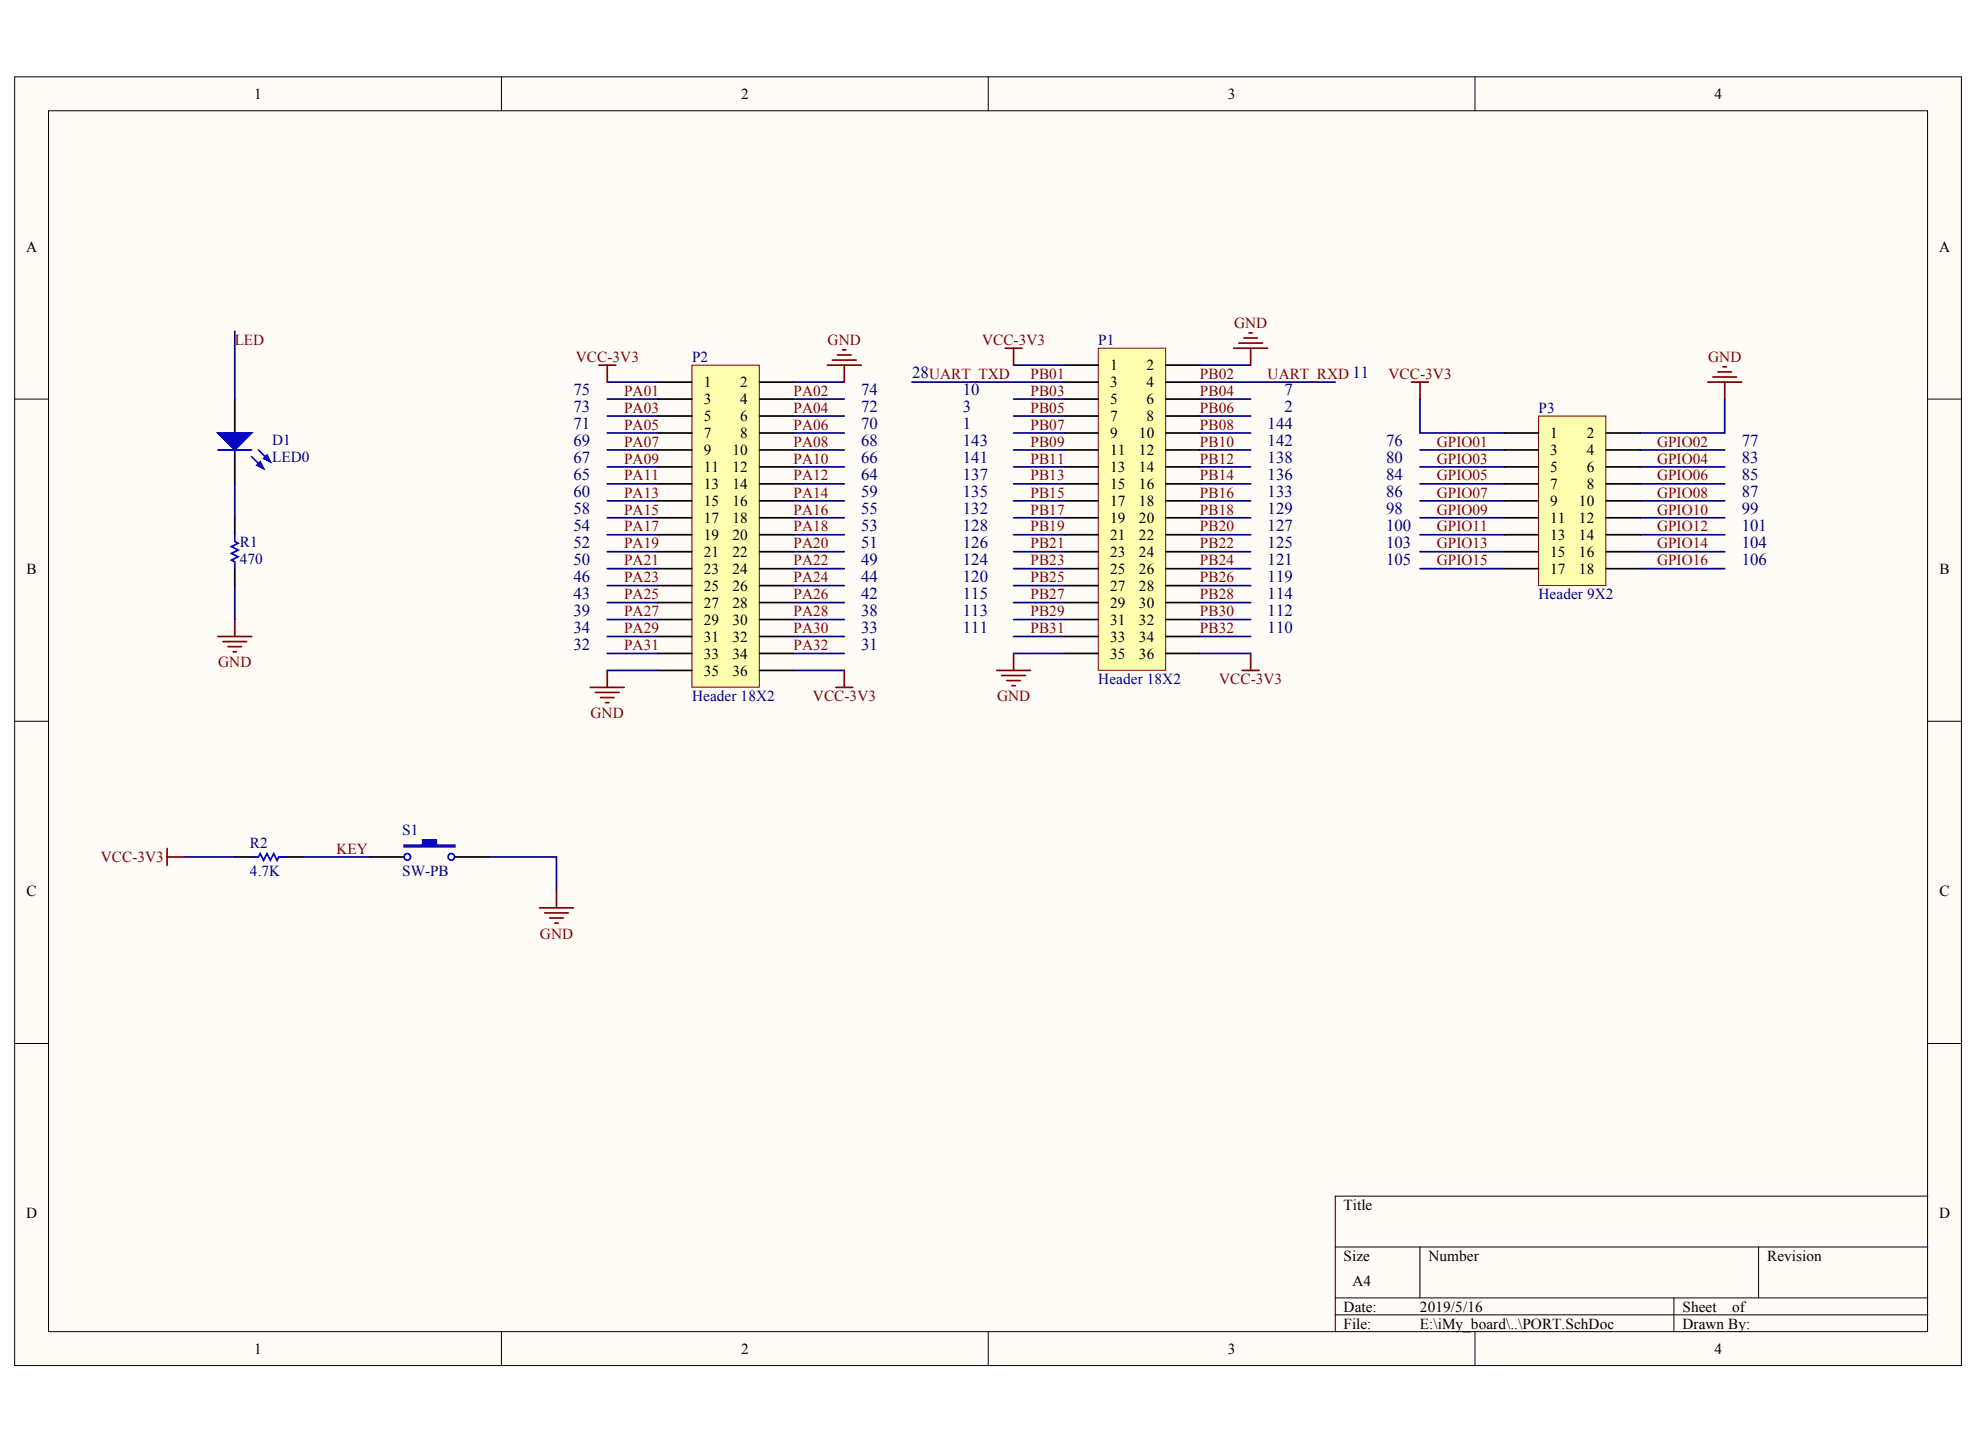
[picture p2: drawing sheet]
<svg xmlns="http://www.w3.org/2000/svg" width="280mm" height="204mm" viewBox="0 0 280 204" stroke-linecap="round" stroke-linejoin="round" font-family="sans-serif">
<g fill="#fffcf8" stroke="#000" stroke-width=".14">
<path d="M2.1 10.8h274.6v181.9h-274.6z"/>
<path d="M6.8 15.6h265.1v172.3h-265.1z"/>
</g>
<g fill="none" stroke="#000" stroke-width=".14">
<path d="M70.7 10.8v4.8M139.4 10.8v4.8M208.1 10.8v4.8M2.1 56.3h4.7M272 56.3h4.8M2.1 101.8h4.7M272 101.8h4.8M2.1 147.3h4.7M272 147.3h4.8M188.4 176h83.6M200.3 176v7.1M248.1 176v7.1"/>
<path d="M272 168.8h-83.6v19.1M70.7 187.9v4.8M139.4 187.9v4.8M188.4 183.1h83.6M188.4 185.5h83.6M208.1 187.9v4.8M236.2 183.1v4.8"/>
</g>
<path d="M33.1 56.3v4.8M33.1 63.5v4.8M33.1 73.1v2.4M33.1 80.2v2.4M33.1 120.9h2.4M40.3 120.9h2.4M52.2 120.9h4.8M64.2 120.9h4.7" fill="none" stroke="#000" stroke-width=".24"/>
<g fill="#00f" stroke="#00f" stroke-width=".24">
<path d="M30.7 61.1h4.8l-2.4 2.4z"/>
<path d="M36.7 65.2l.5 .9-1-.5z"/>
<path d="M37.7 64.2l.4 1-.9-.5z"/>
<path d="M57 119.3h2.6v-.8h1.9v.8h2.7v.2h-7.2z" fill-rule="evenodd"/>
</g>
<g fill="none" stroke="#00f" stroke-width=".24">
<path d="M30.7 63.5h4.8M33.1 75.5v.9l.5 .3-1 .4 1 .5-1 .5 1 .5-1 .4 .5 .3v.9M35.5 64.4l1.7 1.7M36.5 63.5l1.6 1.7M35.5 120.9h1l.2-.5 .5 1 .5-1 .4 1 .5-1 .5 1 .2-.5h1"/>
<circle cx="57.5" cy="120.9" r=".46"/>
<circle cx="63.7" cy="120.9" r=".46"/>
</g>
<g fill="none" stroke="#000080" stroke-width=".24">
<path d="M33.1 46.7v9.6M200.3 56.3v4.8h12M243.3 56.3v4.8h-11.9M33.1 68.3v4.8M200.3 63.5h12M200.3 65.9h12M200.3 68.3h12M200.3 70.7h12M200.3 73.1h12M200.3 75.5h12M200.3 77.9h12M231.4 63.5h11.9"/>
<path d="M231.4 65.9h11.9M231.4 68.3h11.9M231.4 70.7h11.9M231.4 73.1h11.9M231.4 75.5h11.9M231.4 77.9h11.9M33.1 82.6v4.8M200.3 80.2h12M231.4 80.2h11.9M26 120.9h7.1M42.7 120.9h9.5M68.9 120.9h9.6v4.8"/>
</g>
<g fill="none" stroke="#800000" stroke-width=".24">
<path d="M199.1 53.9h2.4M200.3 53.9v2.4M240.9 53.9h4.8M241.6 53.2h3.4M242.4 52.5h1.9M243.1 51.8h.5M243.3 53.9v2.4M30.7 89.8h4.8M31.4 90.5h3.4M32.2 91.3h1.9M32.9 92h.5M33.1 87.4v2.4"/>
<path d="M23.6 119.7v2.4M23.6 120.9h2.4M76.1 128.1h4.8M76.8 128.8h3.4M77.5 129.5h2M78.3 130.3h.4M78.5 125.7v2.4"/>
</g>
<path d="M154.9 49.1h9.5v45.5h-9.5z" fill="#ffffb0" stroke="#800000" stroke-width=".14"/>
<g fill="none" stroke="#000" stroke-width=".24">
<path d="M150.2 51.5h4.7M150.2 53.9h4.7M150.2 56.3h4.7M150.2 58.7h4.7M164.5 51.5h4.8M164.5 53.9h4.8M164.5 56.3h4.8M164.5 58.7h4.8M150.2 61.1h4.7M150.2 63.5h4.7M150.2 65.9h4.7M150.2 68.3h4.7"/>
<path d="M150.2 70.7h4.7M150.2 73.1h4.7M150.2 75.5h4.7M150.2 77.9h4.7M164.5 61.1h4.8M164.5 63.5h4.8M164.5 65.9h4.8M164.5 68.3h4.8M164.5 70.7h4.8M164.5 73.1h4.8M164.5 75.5h4.8M164.5 77.9h4.8"/>
<path d="M150.2 80.2h4.7M150.2 82.6h4.7M150.2 85h4.7M150.2 87.4h4.7M150.2 89.8h4.7M150.2 92.2h4.7M164.5 80.2h4.8M164.5 82.6h4.8M164.5 85h4.8M164.5 87.4h4.8M164.5 89.8h4.8M164.5 92.2h4.8"/>
</g>
<g fill="none" stroke="#000080" stroke-width=".24">
<path d="M128.7 53.9h21.5M143 51.5h7.2M143 56.3h7.2M143 58.7h7.2M169.3 51.5h7.1M169.3 56.3h7.1M169.3 58.7h7.1M169.3 53.9h19.1M143 61.1h7.2M143 63.5h7.2M143 65.9h7.2M143 68.3h7.2"/>
<path d="M143 70.7h7.2M143 73.1h7.2M143 75.5h7.2M143 77.9h7.2M169.3 61.1h7.1M169.3 63.5h7.1M169.3 65.9h7.1M169.3 68.3h7.1M169.3 70.7h7.1M169.3 73.1h7.1M169.3 75.5h7.1M169.3 77.9h7.1"/>
<path d="M143 80.2h7.2M143 82.6h7.2M143 85h7.2M143 87.4h7.2M143 92.2h7.2M143 89.8h7.2M169.3 80.2h7.1M169.3 82.6h7.1M169.3 85h7.1M169.3 87.4h7.1M169.3 92.2h7.1M169.3 89.8h7.1"/>
</g>
<g fill="none" stroke="#800000" stroke-width=".24">
<path d="M141.8 49.1h2.4M143 49.1v2.4M174 49.1h4.8M174.8 48.4h3.3M175.5 47.7h1.9M176.2 47h.5M176.4 49.1v2.4M140.6 94.6h4.8M141.3 95.3h3.4M142 96h2M142.8 96.8h.4M143 92.2v2.4"/>
<path d="M175.2 94.6h2.4M176.4 92.2v2.4"/>
</g>
<path d="M97.6 51.5h9.5v45.5h-9.5z" fill="#ffffb0" stroke="#800000" stroke-width=".14"/>
<g fill="none" stroke="#000" stroke-width=".24">
<path d="M92.8 53.9h4.8M92.8 56.3h4.8M92.8 58.7h4.8M107.2 53.9h4.7M107.2 56.3h4.7M107.2 58.7h4.7M92.8 61.1h4.8M92.8 63.5h4.8M92.8 65.9h4.8M92.8 68.3h4.8M92.8 70.7h4.8M92.8 73.1h4.8"/>
<path d="M92.8 75.5h4.8M92.8 77.9h4.8M107.2 61.1h4.7M107.2 63.5h4.7M107.2 65.9h4.7M107.2 68.3h4.7M107.2 70.7h4.7M107.2 73.1h4.7M107.2 75.5h4.7M107.2 77.9h4.7M92.8 80.2h4.8M92.8 82.6h4.8"/>
<path d="M92.8 85h4.8M92.8 87.4h4.8M92.8 89.8h4.8M92.8 92.2h4.8M92.8 94.6h4.8M107.2 80.2h4.7M107.2 82.6h4.7M107.2 85h4.7M107.2 87.4h4.7M107.2 89.8h4.7M107.2 92.2h4.7M107.2 94.6h4.7"/>
</g>
<g fill="none" stroke="#000080" stroke-width=".24">
<path d="M85.7 53.9h7.1M85.7 58.7h7.1M85.7 56.3h7.1M111.9 53.9h7.2M111.9 58.7h7.2M111.9 56.3h7.2M85.7 61.1h7.1M85.7 63.5h7.1M85.7 65.9h7.1M85.7 68.3h7.1M85.7 70.7h7.1M85.7 73.1h7.1"/>
<path d="M85.7 75.5h7.1M85.7 77.9h7.1M111.9 61.1h7.2M111.9 63.5h7.2M111.9 65.9h7.2M111.9 68.3h7.2M111.9 70.7h7.2M111.9 73.1h7.2M111.9 75.5h7.2M111.9 77.9h7.2M85.7 80.2h7.1M85.7 82.6h7.1"/>
<path d="M85.7 85h7.1M85.7 87.4h7.1M85.7 89.8h7.1M85.7 94.6h7.1M111.9 80.2h7.2M111.9 82.6h7.2M111.9 85h7.2M111.9 87.4h7.2M111.9 89.8h7.2M111.9 94.6h7.2"/>
</g>
<g fill="none" stroke="#800000" stroke-width=".24">
<path d="M84.5 51.5h2.4M85.7 51.5v2.4M116.7 51.5h4.8M117.4 50.8h3.4M118.2 50.1h1.9M118.9 49.4h.4M119.1 51.5v2.4M83.3 97h4.8M84 97.7h3.3M84.7 98.4h1.9M85.4 99.1h.5M85.7 94.6v2.4"/>
<path d="M117.9 97h2.4M119.1 94.6v2.4"/>
</g>
<path d="M217 58.7h9.5v23.9h-9.5z" fill="#ffffb0" stroke="#800000" stroke-width=".14"/>
<g fill="none" stroke="#000" stroke-width=".24">
<path d="M212.3 61.1h4.7M212.3 63.5h4.7M212.3 65.9h4.7M212.3 68.3h4.7M212.3 70.7h4.7M212.3 73.1h4.7M212.3 75.5h4.7M212.3 77.9h4.7M226.6 61.1h4.8M226.6 63.5h4.8M226.6 65.9h4.8M226.6 68.3h4.8"/>
<path d="M226.6 70.7h4.8M226.6 73.1h4.8M226.6 75.5h4.8M226.6 77.9h4.8M212.3 80.2h4.7M226.6 80.2h4.8"/>
</g>
<path d="M85.7 92.2h7.1M111.9 92.2h7.2" fill="none" stroke="#000080" stroke-width=".24"/>
<g font-size="2.4" fill="#000080">
<text x="128.7" y="53.4">28UART_TXD</text>
<text x="80.9" y="58.2">73</text>
<text x="80.9" y="55.8">75</text>
<text x="121.5" y="58.2">72</text>
<text x="121.5" y="55.8">74</text>
<text x="135.8" y="55.8">10</text>
<text x="135.8" y="58.2">3</text>
<text x="181.2" y="55.8">7</text>
<text x="181.2" y="58.2">2</text>
<text x="80.9" y="65.4">67</text>
<text x="80.9" y="63">69</text>
<text x="80.9" y="60.6">71</text>
<text x="121.5" y="65.4">66</text>
<text x="121.5" y="63">68</text>
<text x="121.5" y="60.6">70</text>
<text x="135.8" y="60.6">1</text>
<text x="135.8" y="65.4">141</text>
<text x="135.8" y="63">143</text>
<text x="178.8" y="65.4">138</text>
<text x="178.8" y="63">142</text>
<text x="178.8" y="60.6">144</text>
<text x="195.6" y="63">76</text>
<text x="195.6" y="65.4">80</text>
<text x="245.7" y="63">77</text>
<text x="245.7" y="65.4">83</text>
<text x="80.9" y="70.2">60</text>
<text x="80.9" y="67.8">65</text>
<text x="121.5" y="70.2">59</text>
<text x="121.5" y="67.8">64</text>
<text x="135.8" y="70.2">135</text>
<text x="135.8" y="67.8">137</text>
<text x="178.8" y="70.2">133</text>
<text x="178.8" y="67.8">136</text>
<text x="195.6" y="67.8">84</text>
<text x="195.6" y="70.2">86</text>
<text x="245.7" y="67.8">85</text>
<text x="245.7" y="70.2">87</text>
<text x="80.9" y="77.3">52</text>
<text x="80.9" y="74.9">54</text>
<text x="80.9" y="72.6">58</text>
<text x="121.5" y="77.3">51</text>
<text x="121.5" y="74.9">53</text>
<text x="121.5" y="72.6">55</text>
<text x="135.8" y="77.3">126</text>
<text x="135.8" y="74.9">128</text>
<text x="135.8" y="72.6">132</text>
<text x="178.8" y="77.3">125</text>
<text x="178.8" y="74.9">127</text>
<text x="178.8" y="72.6">129</text>
<text x="195.6" y="72.6">98</text>
<text x="195.6" y="74.9">100</text>
<text x="195.6" y="77.3">103</text>
<text x="245.7" y="72.6">99</text>
<text x="245.7" y="74.9">101</text>
<text x="245.7" y="77.3">104</text>
<text x="80.9" y="82.1">46</text>
<text x="80.9" y="79.7">50</text>
<text x="121.5" y="82.1">44</text>
<text x="121.5" y="79.7">49</text>
<text x="135.8" y="82.1">120</text>
<text x="135.8" y="79.7">124</text>
<text x="178.8" y="82.1">119</text>
<text x="178.8" y="79.7">121</text>
<text x="195.6" y="79.7">105</text>
<text x="245.7" y="79.7">106</text>
<text x="80.9" y="89.3">34</text>
<text x="80.9" y="86.9">39</text>
<text x="80.9" y="84.5">43</text>
<text x="121.5" y="89.3">33</text>
<text x="121.5" y="86.9">38</text>
<text x="121.5" y="84.5">42</text>
<text x="135.8" y="89.3">111</text>
<text x="135.8" y="86.9">113</text>
<text x="135.8" y="84.5">115</text>
<text x="178.8" y="89.3">110</text>
<text x="178.8" y="86.9">112</text>
<text x="178.8" y="84.5">114</text>
<text x="80.9" y="91.7">32</text>
<text x="121.5" y="91.7">31</text>
</g>
<g font-size="2.2">
<text x="35.9" y="14">1</text>
<text x="104.6" y="14">2</text>
<text x="173.2" y="14">3</text>
<text x="241.9" y="14">4</text>
<text x="3.7" y="35.5">A</text>
<text x="273.6" y="35.5">A</text>
<text x="156.6" y="52.3">1</text>
<text x="161.7" y="52.3">2</text>
<text x="99.3" y="54.7">1</text>
<text x="99.3" y="57">3</text>
<text x="99.3" y="59.4">5</text>
<text x="104.4" y="54.7">2</text>
<text x="104.4" y="57">4</text>
<text x="104.4" y="59.4">6</text>
<text x="156.6" y="54.7">3</text>
<text x="156.6" y="57">5</text>
<text x="156.6" y="59.4">7</text>
<text x="161.7" y="54.7">4</text>
<text x="161.7" y="57">6</text>
<text x="161.7" y="59.4">8</text>
<text x="99.3" y="61.8">7</text>
<text x="99.3" y="64.2">9</text>
<text x="103.3" y="64.2">10</text>
<text x="104.4" y="61.8">8</text>
<text x="156.6" y="61.8">9</text>
<text x="156.6" y="64.2">11</text>
<text x="160.7" y="61.8">10</text>
<text x="160.7" y="64.2">12</text>
<text x="218.7" y="61.8">1</text>
<text x="218.7" y="64.2">3</text>
<text x="223.8" y="61.8">2</text>
<text x="223.8" y="64.2">4</text>
<text x="99.3" y="66.6">11</text>
<text x="99.3" y="69">13</text>
<text x="99.3" y="71.4">15</text>
<text x="103.3" y="66.6">12</text>
<text x="103.3" y="69">14</text>
<text x="103.3" y="71.4">16</text>
<text x="156.6" y="66.6">13</text>
<text x="156.6" y="69">15</text>
<text x="156.6" y="71.4">17</text>
<text x="160.7" y="66.6">14</text>
<text x="160.7" y="69">16</text>
<text x="160.7" y="71.4">18</text>
<text x="218.7" y="66.6">5</text>
<text x="218.7" y="69">7</text>
<text x="218.7" y="71.4">9</text>
<text x="222.7" y="71.4">10</text>
<text x="223.8" y="66.6">6</text>
<text x="223.8" y="69">8</text>
<text x="99.3" y="73.8">17</text>
<text x="99.3" y="76.2">19</text>
<text x="103.3" y="73.8">18</text>
<text x="103.3" y="76.2">20</text>
<text x="156.6" y="73.8">19</text>
<text x="156.6" y="76.2">21</text>
<text x="160.7" y="73.8">20</text>
<text x="160.7" y="76.2">22</text>
<text x="218.7" y="73.8">11</text>
<text x="218.7" y="76.2">13</text>
<text x="222.7" y="73.8">12</text>
<text x="222.7" y="76.2">14</text>
<text x="3.8" y="81">B</text>
<text x="99.3" y="78.6">21</text>
<text x="99.3" y="81">23</text>
<text x="99.3" y="83.4">25</text>
<text x="103.3" y="78.6">22</text>
<text x="103.3" y="81">24</text>
<text x="103.3" y="83.4">26</text>
<text x="156.6" y="78.6">23</text>
<text x="156.6" y="81">25</text>
<text x="156.6" y="83.4">27</text>
<text x="160.7" y="78.6">24</text>
<text x="160.7" y="81">26</text>
<text x="160.7" y="83.4">28</text>
<text x="218.7" y="78.6">15</text>
<text x="218.7" y="81">17</text>
<text x="222.7" y="78.6">16</text>
<text x="222.7" y="81">18</text>
<text x="273.6" y="81">B</text>
<text x="99.3" y="85.7">27</text>
<text x="99.3" y="88.1">29</text>
<text x="103.3" y="85.7">28</text>
<text x="103.3" y="88.1">30</text>
<text x="156.6" y="85.7">29</text>
<text x="156.6" y="88.1">31</text>
<text x="160.7" y="85.7">30</text>
<text x="160.7" y="88.1">32</text>
<text x="99.3" y="90.6">31</text>
<text x="99.3" y="93">33</text>
<text x="99.3" y="95.3">35</text>
<text x="103.3" y="90.6">32</text>
<text x="103.3" y="93">34</text>
<text x="103.3" y="95.3">36</text>
<text x="156.6" y="90.6">33</text>
<text x="156.6" y="93">35</text>
<text x="160.7" y="90.6">34</text>
<text x="160.7" y="93">36</text>
<text x="3.8" y="126.4">C</text>
<text x="273.6" y="126.4">C</text>
<text x="3.7" y="171.9">D</text>
<text x="189.6" y="170.7">Title</text>
<text x="273.6" y="171.9">D</text>
<text x="189.6" y="177.9">Size</text>
<text x="201.5" y="177.9">Number</text>
<text x="249.3" y="177.9">Revision</text>
<text x="189.6" y="185.1">Date:</text>
<text x="190.8" y="181.5">A4</text>
<text x="200.3" y="185.1">2019/5/16</text>
<text x="237.4" y="185.1">Sheet</text>
<text x="244.4" y="185.1">of</text>
<text x="35.9" y="191.1">1</text>
<text x="104.6" y="191.1">2</text>
<text x="173.2" y="191.1">3</text>
<text x="189.6" y="187.5">File:</text>
<text x="200.3" y="187.5">E:\iMy_board\..\PORT.SchDoc</text>
<text x="237.4" y="187.5">Drawn By:</text>
<text x="241.9" y="191.1">4</text>
</g>
<g font-size="2.2" fill="#800000">
<text x="174.1" y="46.3">GND</text>
<text x="33.1" y="48.7">LED</text>
<text x="81.2" y="51.1">VCC-3V3</text>
<text x="116.8" y="48.7">GND</text>
<text x="138.5" y="48.7">VCC-3V3</text>
<text x="145.4" y="53.4">PB01</text>
<text x="169.3" y="53.4">PB02</text>
<text x="178.8" y="53.4">UART_RXD 11</text>
<text x="195.9" y="53.4">VCC-3V3</text>
<text x="241" y="51.1">GND</text>
<text x="88" y="55.8">PA01</text>
<text x="88" y="58.3">PA03</text>
<text x="111.9" y="55.8">PA02</text>
<text x="111.9" y="58.3">PA04</text>
<text x="145.4" y="55.8">PB03</text>
<text x="145.4" y="58.3">PB05</text>
<text x="169.3" y="55.8">PB04</text>
<text x="169.3" y="58.3">PB06</text>
<text x="88" y="60.6">PA05</text>
<text x="88" y="63">PA07</text>
<text x="88" y="65.4">PA09</text>
<text x="111.9" y="60.6">PA06</text>
<text x="111.9" y="63">PA08</text>
<text x="111.9" y="65.4">PA10</text>
<text x="145.4" y="60.6">PB07</text>
<text x="145.4" y="63">PB09</text>
<text x="145.4" y="65.4">PB11</text>
<text x="169.3" y="60.6">PB08</text>
<text x="169.3" y="63">PB10</text>
<text x="169.3" y="65.4">PB12</text>
<text x="202.7" y="63">GPIO01</text>
<text x="202.7" y="65.4">GPIO03</text>
<text x="233.8" y="63">GPIO02</text>
<text x="233.8" y="65.4">GPIO04</text>
<text x="88" y="67.8">PA11</text>
<text x="88" y="70.2">PA13</text>
<text x="111.9" y="67.8">PA12</text>
<text x="111.9" y="70.2">PA14</text>
<text x="145.4" y="67.8">PB13</text>
<text x="145.4" y="70.2">PB15</text>
<text x="169.3" y="67.8">PB14</text>
<text x="169.3" y="70.2">PB16</text>
<text x="202.7" y="67.8">GPIO05</text>
<text x="202.7" y="70.2">GPIO07</text>
<text x="233.8" y="67.8">GPIO06</text>
<text x="233.8" y="70.2">GPIO08</text>
<text x="88" y="72.6">PA15</text>
<text x="88" y="75">PA17</text>
<text x="88" y="77.4">PA19</text>
<text x="111.9" y="72.6">PA16</text>
<text x="111.9" y="75">PA18</text>
<text x="111.9" y="77.4">PA20</text>
<text x="145.4" y="72.6">PB17</text>
<text x="145.4" y="75">PB19</text>
<text x="145.4" y="77.4">PB21</text>
<text x="169.3" y="72.6">PB18</text>
<text x="169.3" y="75">PB20</text>
<text x="169.3" y="77.4">PB22</text>
<text x="202.7" y="72.6">GPIO09</text>
<text x="202.7" y="75">GPIO11</text>
<text x="202.7" y="77.4">GPIO13</text>
<text x="233.8" y="72.6">GPIO10</text>
<text x="233.8" y="75">GPIO12</text>
<text x="233.8" y="77.4">GPIO14</text>
<text x="88" y="79.8">PA21</text>
<text x="88" y="82.2">PA23</text>
<text x="111.9" y="79.8">PA22</text>
<text x="111.9" y="82.2">PA24</text>
<text x="145.4" y="79.8">PB23</text>
<text x="145.4" y="82.2">PB25</text>
<text x="169.3" y="79.8">PB24</text>
<text x="169.3" y="82.2">PB26</text>
<text x="202.7" y="79.8">GPIO15</text>
<text x="233.8" y="79.8">GPIO16</text>
<text x="88" y="84.6">PA25</text>
<text x="88" y="87">PA27</text>
<text x="88" y="89.4">PA29</text>
<text x="111.9" y="84.6">PA26</text>
<text x="111.9" y="87">PA28</text>
<text x="111.9" y="89.4">PA30</text>
<text x="145.4" y="84.6">PB27</text>
<text x="145.4" y="87">PB29</text>
<text x="145.4" y="89.4">PB31</text>
<text x="169.3" y="84.6">PB28</text>
<text x="169.3" y="87">PB30</text>
<text x="169.3" y="89.4">PB32</text>
<text x="30.8" y="94.1">GND</text>
<text x="88" y="91.7">PA31</text>
<text x="111.9" y="91.7">PA32</text>
<text x="83.3" y="101.3">GND</text>
<text x="114.7" y="98.9">VCC-3V3</text>
<text x="140.7" y="98.9">GND</text>
<text x="172" y="96.5">VCC-3V3</text>
<text x="14.2" y="121.7">VCC-3V3</text>
<text x="47.5" y="120.4">KEY</text>
<text x="76.2" y="132.4">GND</text>
</g>
<g font-size="2.2" fill="#000080">
<text x="97.6" y="51.1">P2</text>
<text x="154.9" y="48.7">P1</text>
<text x="217" y="58.3">P3</text>
<text x="38.4" y="62.8">D1</text>
<text x="38.4" y="65.2">LED0</text>
<text x="33.8" y="77.1">R1</text>
<text x="33.8" y="79.5">470</text>
<text x="217" y="84.6">Header 9X2</text>
<text x="97.6" y="98.9">Header 18X2</text>
<text x="154.9" y="96.5">Header 18X2</text>
<text x="35.3" y="119.7">R2</text>
<text x="56.8" y="117.8">S1</text>
<text x="35.3" y="123.6">4.7K</text>
<text x="56.8" y="123.6">SW-PB</text>
</g>
</svg>
